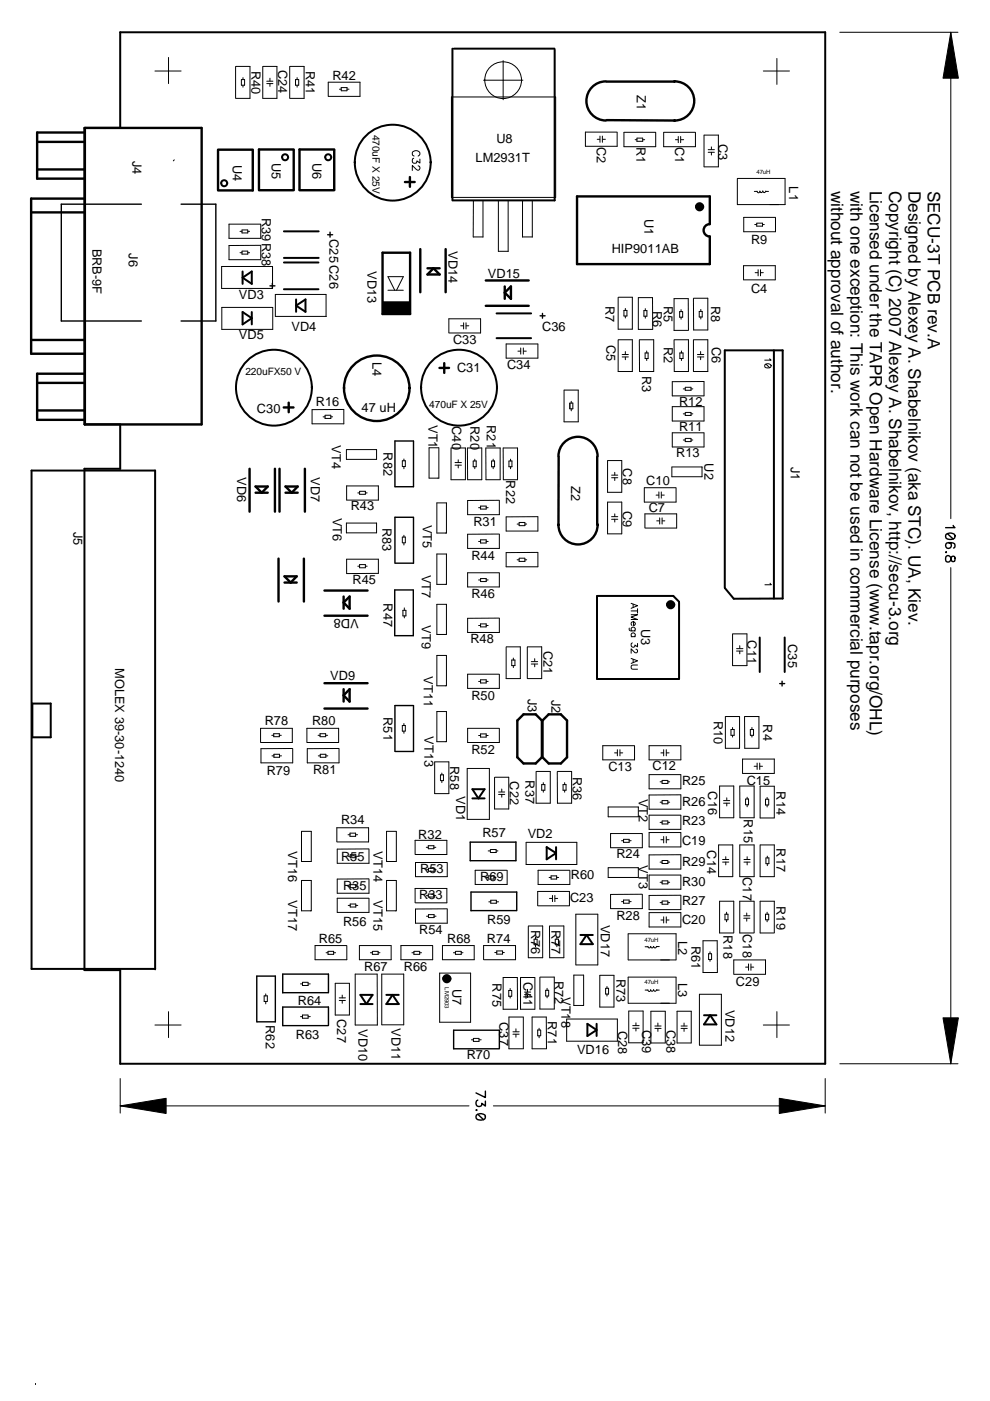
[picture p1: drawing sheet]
<svg xmlns="http://www.w3.org/2000/svg" width="210mm" height="297mm" viewBox="0 0 210 297" stroke-linecap="round" stroke-linejoin="round" font-family="sans-serif">
<g fill="none" stroke="#000" stroke-width=".21">
<path d="M32.9 15.1h5.5M35.7 12.2v5.5M50 14.1v6.7M50 14.1h3v6.8h-3M51.2 16.9h.7v1.2h-.7zM51.5 16.5v.4M51.5 18.1v.4M55.8 14.1h2.9v6.8h-3v-6.8M56.6 17.2h1.3M56.6 17.7h1.3M57.2 16.6v.6M57.2 17.8v.5"/>
<path d="M61.4 14.1v6.7M61.5 14.1h3v6.8h-3M62.7 16.9h.6v1.2h-.6zM63 16.5v.4M63 18.1v.4M69.6 17.4h6.7v3h-6.7zM72 18.9h.3M72.3 19.2v-.6h1.3v.6M72.4 19.2h1.1M73.6 18.9h.4M102.5 17h8.4M106.7 12.9v8.3"/>
<path d="M161.8 15.1h5.6M164.7 12.4v5.5M178.1 6.8h25M201.6 6.8v103.2M37 33.9l-.3 .2M87.7 33.6a.54 .54 0 0 0-.4 .6 .54 .54 0 0 0 .6 .4 .54 .54 0 0 0 .5-.5l.6 .5v-.9M87.8 33.1a.59 .59 0 0 1-.4-.7 .59 .59 0 0 1 .6-.5h.4a.59 .59 0 0 1 .6 .5 .59 .59 0 0 1-.4 .7M88.6 35.2l.3 .1 .1 .5-.4 .3-1.2-1v1M95.7 20.6h22.1v21.3h-22.1zM126.6 29.5h.6M127.2 28.9v1.3M127.7 28.9v1.3"/>
<path d="M127.8 29.5h.6M130.8 28h-6.7v3h6.8v-2.9M132.3 28.1v3h6.7v-3M132.3 28.1h6.7M134.7 29.6h.3M135 29.3v.7h1.3v-.7M135.1 29.3h1.1M136.3 29.6h.4M140.7 28.1v3h6.7v-3M140.7 28.1h6.7M143.2 29.6h.6M143.8 28.9v1.4"/>
<path d="M144.3 28.9v1.4M144.4 29.6h.5M149.3 28.6v6.8M149.3 28.6h3v6.8h-3M150.2 31.7h1.3M150.2 32.3h1.3M150.8 31.1v.6M150.8 32.3v.6M156.3 37.9v5.5h10.2v-5.5M156.3 37.8h10.2M48.6 47.5l6.7 .1v2.9h-6.7zM50.9 53.6h.4"/>
<path d="M50.9 49.1h.4M51.3 53.2v.7h1.2v-.7M51.3 48.8v.6h1.2v-.6M51.4 53.2h1.1M51.4 48.8h1.1M52.5 53.6h.4M52.5 49.1h.4M55.3 52l-6.7 .1v3h6.7v-3M100.4 50.2h2M100.4 42.5l-.1 7.8M102.4 42.6v7.7M105.7 42.5v10.8"/>
<path d="M105.7 53.3h2M107.7 42.6v10.7M110.8 42.5v7.8M110.8 50.2h2.1M112.9 42.6v7.7M159.9 40.6h.6M160 47.6h.4M160.1 57.8h.6M160.4 47.3v.6h1.3v-.6M160.5 47.3h1.1M160.5 40.5a.3 .3 0 0 0 .3 .4 .3 .3 0 0 0 .3-.4M160.7 57.2v1.3"/>
<path d="M161.1 40.5a.3 .3 0 0 0 .3 .3 .3 .3 0 0 0 .3-.3M161.2 57.2v1.3M161.3 57.8h.5M161.7 47.6h.4M161.8 40.5a.3 .3 0 0 0 .3 .3 .3 .3 0 0 0 .2-.3M162.4 40.6h.5M164.3 59.3h-6.7v-3h6.8v3M164.4 46.1h-6.7v3h6.7v-3M47 65.2h10.8v4.6h-10.8zM57.8 61.1v-4.6h-10.8v4.7h10.7M69.1 67v-4.6h-10.7v4.7h10.8M82.3 61.5h3.2"/>
<path d="M83.7 61.5l-1.4-2.8h3.2l-1.4 2.8M95.2 70.6v-3h6.7v3h-6.7M97.7 69.1h.6M98.3 68.4v1.4M98.8 68.4v1.4M98.8 69.1h.6M109.8 74.5h.6M110.4 73.8v1.3M111 73.8v1.3M111 74.5h.6M114 72.9h-6.7v3h6.7v-2.9M131.1 72h3v6.8h-3v-6.7"/>
<path d="M131.1 63h3v6.8h-3v-6.7M131.9 75.2h1.3M131.9 75.7h1.3M132.3 65.8h.6v1.2h-.6zM132.6 65.4v.4M132.6 67v.4M132.6 74.5v.6M132.6 75.7v.6M135.6 72h3v6.8h-3v-6.7M136.5 65.9h.7v1.1h-.7zM136.8 74.8h.6v1.2h-.6zM136.8 65.4v.5"/>
<path d="M136.8 67v.5M137.1 74.4v.4M137.1 76v.4M138.3 69.8h-3v-6.7h3l.1 6.7M143 72h3v6.8h-3l-.1-6.7M144.1 66.1h.6v1.2h-.6zM144.1 74.8h.7v1.2h-.7zM144.4 65.6v.5M144.4 67.3v.4M144.5 74.4v.4M144.5 76v.4M146 70l-.1-6.7h-3v6.7h3"/>
<path d="M147 72.1v6.7M147.1 72h3v6.8h-3M147.1 63.2h3v6.8h-3l-.1-6.7M147.9 75.2h1.3M147.9 75.7h1.3M148.3 66h.6v1.2h-.6zM148.5 74.5v.6M148.5 75.7v.6M148.6 65.6v.4M148.6 67.2v.4M162.2 77.3a.68 .68 0 0 1 .8-.2 .68 .68 0 0 1 .4 .7l-.5 .2a.55 .55 0 0 1-.8-.5zM162.4 77.2l.8 .8"/>
<path d="M163.2 76.1l.3 .3h-1.4M68.5 88.4h.4M68.9 88v.7h1.2v-.7h-1.1M70.1 88.4h.4M72.9 86.8l-6.7 .1v3h6.7v-3M73.4 95.3h6.4v2.1h-6.4v-2M85.3 97.7v1.2M85.3 97.7h.6v1.2M85.3 98.9h.6M85.6 97.3v.4M85.6 99v.4M91 94.9h2v6.5h-2z"/>
<path d="M95.6 95v6.7h3.1v-6.7h-3M96.5 98.1h1.3M96.5 98.6h1.3M97.2 97.5v.5M97.2 98.6v.6M99.1 95h3.1v6.7h-3.1zM100.3 97.7h.7v1.3h-.7v-1.2M100.7 97.4v.3M100.7 99v.4M103 95v6.7h3v-6.7h-3M104.2 97.7h.7v1.3h-.7v-1.2M104.6 97.4v.3"/>
<path d="M104.6 99v.4M106.7 95h3v6.7h-3zM107.9 97.7h.6v1.3h-.6v-1.2M108.2 97.4v.3M108.2 99v.4M119.6 82.7v6.7h3v-6.7h-3M120.8 85.5h.7v1.2h-.7v-1.2M121.1 85.1v.4M121.1 86.7v.4M128.8 97.6v6.8h3v-6.8h-2.9M142.5 99h6.3v2.1h-6.3v-2.1M142.5 86.2l6.8 .1v3h-6.8z"/>
<path d="M144.9 87.7h.4M144.9 82.5h.4M144.9 93.3h.4M145.3 87.4v.7h1.2v-.7M145.3 82.1v.6h1.2v-.6M145.3 92.9v.7h1.2v-.7M145.3 87.4h1.2M145.3 82.1h1.2M145.3 92.9h1.2M146.5 87.7h.4M146.5 82.5h.4M146.5 93.3h.4"/>
<path d="M149.3 80.9h-6.8v3h6.8v-3M149.3 91.8h-6.8v3h6.8v-3M73.4 110.9h6.4v2.1h-6.4zM73.5 103h6.7v3h-6.7zM75.9 104.5h.3M76.2 104.8v-.6h1.3v.6M76.3 104.8h1.1M77.5 104.5h.4M85.3 113.9v1.1M85.3 113.9h.6v1.1M85.3 115.1h.6M85.6 113.5v.4"/>
<path d="M85.6 115.1v.5M92.6 117.5h2.1v6.4h-2.1zM92.6 106.6h2.1v6.4h-2.1zM101.5 107.6h.4M101.5 114.8h.4M101.9 107.3h1.2v.6h-1.2zM101.9 114.5h1.2v.6h-1.2zM103.1 107.6h.4M103.1 114.8h.4M105.8 106.1h-6.7v3h6.8v-3M105.8 113.2l-6.7 .1v3h6.8v-3M107.3 109.6h6.7v3h-6.7z"/>
<path d="M107.3 117.2h6.7v3h-6.7zM109.6 111.1h.5M109.6 118.7h.5M111.3 110.8h-1.2v.6h1.2v-.6M111.3 118.3h-1.2v.7h1.2v-.7M111.3 111.1h.4M111.3 118.7h.4M128.8 106.5v6.7h3v-6.7h-2.9M129.7 100.7h1.3M129.7 101.3h1.3M129.7 109.5h1.3M129.7 110.1h1.3"/>
<path d="M130.3 100.1v.6M130.3 101.3v.6M130.3 109v.5M130.3 110.1v.6M136.6 103.4v3.1h6.7v-3.1M136.6 103.4h6.7M136.7 111.9v-2.9h6.8v3h-6.7M139.1 105h.6M139.2 110.4h.6M139.7 104.3v1.3M139.9 109.8v1.3M140.2 104.3v1.3"/>
<path d="M140.3 105h.5M140.4 109.8v1.3M140.4 110.4h.6M73.5 121.6v-3h6.7v3h-6.7M75.9 120h.3M76.2 120.4v-.7h1.3v.7M76.3 120.4h1.1M77.5 120h.4M85.4 129.4h.7v1.2h-.7zM85.7 128.9v.5M85.7 130.6v.4M92.6 128.1h2.1v6.4h-2.1z"/>
<path d="M92.6 139h2.1v6.4h-2.1zM101.5 123h.4M101.5 132.6h.4M101.9 122.7h1.2v.6h-1.2zM101.9 132.3h1.2v.6h-1.2zM103.1 123h.4M103.1 132.6h.4M105.8 121.4h-6.7v3h6.8v-2.9M105.8 131l-6.7 .1v3h6.8v-3M107.4 137.1h2.9v6.8h-3v-6.7M108.5 139.9h.7v1.2h-.7zM108.8 139.5v.4"/>
<path d="M111.8 137.2v6.7M111.8 137.1h3.1v6.8h-3.1M113.4 139.6v.6M133.4 133.2v.4l.3 .2h1M133.8 127.9l1.4 .5-1.4 .6M133.8 130.3h1.4l-1.4 .5 1.4 .5h-1.4M133.8 139.6l1.4 .5-1.4 .6M133.8 129.5h1.4M133.8 135h.9M134 133.8a.44 .44 0 0 1-.1-.7 .44 .44 0 0 1 .7 0 .44 .44 0 0 1-.1 .7M134 135a.44 .44 0 0 1-.1-.7 .44 .44 0 0 1 .7 0 .44 .44 0 0 1-.1 .7M134.1 136.3a.45 .45 0 0 0-.4 .5 .45 .45 0 0 0 .5 .4 .45 .45 0 0 0 .4-.4l.6 .3v-.7"/>
<path d="M134.2 128.1v.7M134.2 139.8v.6M134.3 131.8v.8a.42 .42 0 0 0 .3-.5 .42 .42 0 0 0-.6-.3 .42 .42 0 0 0-.1 .6l.1 .2M134.8 137.7l.4 .2v.3l-.3 .2h-.3l-.8-.8v.9M135.2 129.1v.9M155.4 134.4h3v6.7h-3.1v-6.7M156.2 137.5h1.3M156.2 138h1.3M156.8 136.9v.5M156.8 138.1v.5M163.3 123.6l.2 .4h-1.3M201.6 120.3v105.2"/>
<path d="M55.2 157.4v-3h6.8v3h-6.7M57.6 155.9h.4M58 155.6h1.2v.6h-1.2zM58.1 159.9h1.2v.7h-1.2zM59.2 155.9h.4M62 158.7h-6.7v3h6.8v-3M65.1 157.4v-3h6.7v3h-6.7M67.4 155.9h.5M67.9 155.6h1.1v.6h-1.1zM67.9 159.9h1.2v.7h-1.2zM69.1 155.9h.4M71.8 158.7h-6.6v3h6.7v-3"/>
<path d="M85.3 153.8h.6v1.2h-.6zM85.6 153.4v.4M85.6 155.1v.4M92.6 150.9h2.1v6.4h-2.1zM101.5 144.5h.4M101.5 155.9h.4M101.9 144.1h1.2v.7h-1.2zM101.9 155.6h1.2v.7h-1.2zM103.1 144.5h.4M103.1 155.9h.4M105.8 142.9h-6.7v3.1h6.8v-3M105.8 154.4h-6.7v3h6.8v-2.9"/>
<path d="M108.8 141.1v.4M112.6 140.3h1.4M112.6 140.8h1.4M113.4 140.8v.6M130.3 159.6h.6M130.9 158.9v1.4M131.4 158.9v1.4M131.5 159.6h.5M134.5 158.1h-6.7v3h6.7v-3M135.2 141h-1a.45 .45 0 0 0-.4 .4 .45 .45 0 0 0 .4 .5h1M140.1 159.6h.6M140.7 158.9v1.4"/>
<path d="M141.3 158.9v1.4M141.3 159.6h.6M144.4 158.1h-6.8v3h6.8v-3M153.8 151.9h3v6.8h-3zM155 154.7h.7v1.2h-.7M155 154.7v1.2M155.3 154.2v.5M155.3 155.9v.4M157.9 151.9v6.8h3v-6.8h-3M159.1 154.7h.7v1.2h-.7M159.1 154.7v1.2M159.4 154.2v.5"/>
<path d="M159.4 155.9v.4M57.7 160.3h.4M59.3 160.3h.4M63.9 176.3h2.1v6.4h-2.1zM67.5 160.3h.4M69.1 160.3h.4M71.4 178.5v-3h6.7v3h-6.6M73.8 177h.4M74.2 176.6h1.2v.7h-1.2zM75.4 177h.4M78.2 180h-6.7v3h6.7v-3M82 176.3h2v6.4h-2z"/>
<path d="M90.4 179.6h.4M90.8 179.3h1.2v.6h-1.2zM92 179.6h.4M92.2 161.5h3v6.8h-3zM93.4 164.3h.6v1.2h-.6v-1.2M93.7 163.9v.4M93.7 165.5v.4M103.7 162.9h-4.6v10.8h4.7v-10.8M104.9 164.8h3v6.7h-3v-6.7M105.7 167.9h1.3M105.7 168.4h1.3M106.4 167.3v.5"/>
<path d="M106.4 168.5v.5M111.5 178.6h10.8v4.7h-10.8v-4.7M113.7 163.6h3v6.7h-3v-6.7M114.9 166.4h.6v1.1h-.6zM115.2 165.9v.5M115.2 167.5v.5M118.2 163.6h3v6.7h-3v-6.7M119.4 166.4h.6v1.1h-.6zM119.7 165.9v.5M119.7 167.5v.5M128.9 171.1h6.4v2.1h-6.4zM131.8 178.3h.4"/>
<path d="M132.2 178h1.2v.6h-1.2zM133.4 178.3h.4M136.1 176.7h-6.6v3h6.7v-2.9M137.6 164.2h6.8v3h-6.8zM137.6 172.8l6.8 .1v2.9h-6.8zM140 165.8h.4M140 170.1h.4M140 174.4h.4M140.1 178h.6M140.4 165.5v.6h1.2v-.6M140.4 169.7v.7h1.2v-.7M140.4 174.1v.6h1.2v-.6"/>
<path d="M140.4 165.5h1.2M140.4 169.7h1.2M140.4 174.1h1.2M140.7 177.4v1.3M141.3 177.4v1.3M141.3 178h.6M141.6 165.8h.4M141.6 170.1h.4M141.6 174.4h.4M144.4 168.5l-6.8 .1v3h6.8v-3M144.4 176.5h-6.8v3.1h6.8v-3M152.4 179.1v6.8h3v-6.8h-3"/>
<path d="M152.6 166.7v6.7h3v-6.7h-3M153.4 170.3h1.3M153.4 169.7h1.3M154.1 169.1v.6M154.1 170.3v.6M156.8 166.7l.1 6.7h3v-6.7h-3M156.8 179.1v6.8M156.9 179.1h3v6.8h-3M157.4 163.9v-3h6.8v3M157.4 164h6.8M158.1 169.4v1.2M158.1 169.4h.6v1.2h-.6"/>
<path d="M158.4 169v.4M158.4 170.6v.5M159.9 162.5h.6M160.5 161.8v1.3M161.1 162.5h.6M161.1 161.8v1.3M161.2 179.1v6.8h3v-6.8h-3M162.6 169.1v.3M162.6 170.7v.4M163 169.5v1.1M163 169.4h-.7v1.3h.7M164.1 173.4h-2.9v-6.7h3v6.7"/>
<path d="M63.9 186.7h2.1v6.4h-2.1zM73.8 187.9h.5M73.8 181.6h.5M73.8 192h.5M74.3 187.6h1.1v.6h-1.1zM74.3 181.2h1.1v.6h-1.1zM74.3 191.7h1.1v.6h-1.1zM75.4 187.9h.5M75.4 181.6h.5M75.4 192h.5M78.2 186.3l-6.7 .1v3h6.7v-3M78.2 190.4h-6.7v3h6.7v-2.9"/>
<path d="M82 186.7h2v6.4h-2zM88 181.1v-2.9h6.7v3h-6.6M88 191.4v-3h6.7v3h-6.6M90.4 189.9h.4M90.4 184.4h.4M90.4 194.3h.4M90.8 189.6h1.2v.6h-1.2zM90.8 184.1h1.2v.6h-1.2zM90.8 193.9h1.2v.6h-1.2zM92 189.9h.4M92 184.4h.5M92 194.3h.5"/>
<path d="M94.8 182.9h-6.7v3h6.7v-3M94.8 192.7h-6.7v3h6.7v-3M103.1 186h.4M103.5 185.7v.7M103.5 180.4h.4M103.5 185.7h1.2v.7h-1.2M103.6 191.2h.5M104 180.1v.6M104 180.1h1.2M104.1 190.9h1.1v.6h-1.1zM104.7 186h.5M105.2 180.1v.6h-1.2"/>
<path d="M105.2 180.4h.4M105.3 191.2h.4M107.5 184.5h-6.7v3h6.7v-2.9M112.1 196.3h3v6.8h-3.1v-6.7M113.2 199.1h.7v1.2h-.7zM113.5 198.7v.4M114 192v-3h6.7v3M114 192.1h6.7M116.4 186h.4M116.5 190.5h.6M116.5 196.3h3v6.8h-3v-6.7M116.8 185.7h1.2v.7h-1.2z"/>
<path d="M117.1 189.9v1.3M117.6 189.9v1.3M117.7 190.5h.5M117.7 199.1h.7v1.2h-.7zM118 186h.4M118.1 198.7v.4M120.8 184.5h-6.7v3h6.7v-2.9M128.9 184h6.4v2h-6.4zM131.8 191.2h.4M132.2 190.8h1.2v.7h-1.2zM133.2 198h10.1v5.5M133.2 198v5.5h10.1"/>
<path d="M133.4 191.2h.4M136.1 189.6h-6.6v3h6.7v-3M137.6 193.5v3h6.8v-3M137.6 193.5h6.8M140 182.8h.4M140 187.1h.4M140 191.4h.4M140.1 195.1h.6M140.4 182.4v.7h1.2v-.7M140.4 186.8v.6h1.2v-.6M140.4 191v.7h1.2v-.7M140.4 182.4h1.2"/>
<path d="M140.4 186.8h1.2M140.4 191h1.2M140.7 194.4v1.3M141.3 194.4v1.3M141.3 195.1h.6M141.6 182.8h.4M141.6 187.1h.4M141.6 191.4h.4M144.4 181.2l-6.8 .1v3h6.8v-3M144.4 185.5h-6.8v3h6.8v-2.9M144.4 189.8l-6.8 .1v3h6.8v-3M153.2 182.2h1.3"/>
<path d="M153.2 182.8h1.3M153.7 193.8h.6v1.2h-.6zM153.9 181.6v.6M153.9 182.8v.6M154.1 193.4v.4M154.1 195v.4M155.6 197.8v-6.7h-3v6.7h2.9M157.7 194.7h1.3M157.7 194.2h1.3M157.7 182.2h1.3M157.7 182.8h1.3M158.3 193.6v.5"/>
<path d="M158.3 194.8v.5M158.4 181.6v.6M158.4 182.8v.6M159.9 191.1h-3.1v6.7h3.1M159.9 191.1v6.7M162.3 193.8h.7v1.2h-.7zM162.4 183.1v-1.2h.6v1.2h-.6M162.6 193.4v.4M162.6 195v.4M162.7 181.5v.4M162.7 183.1v.4M164.2 197.8v-6.7h-3v6.7h2.9"/>
<path d="M32.7 205.4h.2v.2M32.9 217.3h5.5M35.7 214.5v5.5M56.3 210.7v.4M56.3 212.4v.4M56.7 212.3v-1.2h-.7v1.2h.7M63.7 215.5h.4M63.7 208.6h.4M64.1 215.2h1.2v.7h-1.2zM64.1 208.3h1.2v.6h-1.2zM65.4 215.5h.4M65.4 208.6h.4"/>
<path d="M69.1 202h.4M69.6 201.7h1.1v.6h-1.1zM70.7 202h.5M71.9 212.1h1.3M71.9 211.6h1.3M72.6 211v.6M72.6 212.2v.5M73.5 200.5h-6.7v3h6.7v-3M74 215.2h-2.9v-6.7h3v6.7M75.3 206.5h4.7v10.8h-4.7zM78.5 202h.5M79 201.7v.6h1.2v-.6"/>
<path d="M79 201.7h1.1M80.2 202h.4M80.9 217.3v-10.8h4.7v10.8h-4.6M82.9 200.5h-6.7v3h6.7v-3M87.3 202h.5M88.9 201.7h-1.1v.6h1.2v-.6M89 202h.4M91.7 200.5h-6.7v3h6.7v-3M93.2 206.3h6.6v10.4h-6.6zM96.1 202h.5M96.6 201.7v.6h1.2v-.6M96.6 201.7h1.1"/>
<path d="M97.8 202h.4M100.5 200.5h-6.7v3h6.7v-3M102.5 203.4v-2.9h6.8v3h-6.7M104.9 202h.4M106.5 201.6h-1.2v.7h1.2M106.6 201.6v.7M106.6 202h.3M108.2 209.6v.4M108.2 211.2v.4M108.5 210v1.2M108.5 210h-.6v1.2h.6M108.8 219.3h1.3"/>
<path d="M108.8 218.8h1.3M109.4 218.1v.6M109.4 219.3v.6M109.7 214h-3v-6.8h3v6.8M110.9 215.6h-3v6.8h3M111 215.6v6.8M111.2 210.9h1.3M111.2 210.3h1.3M111.8 209.7v.6M111.8 210.9v.6M113.4 207.2h-3v6.8h3M113.4 207.2v6.8"/>
<path d="M113.5 200.3v.4M114.3 218v.4M114.3 219.6v.4M114.5 207.2h3v6.7h-3v-6.7M114.6 218.4v1.2M114.6 218.4h-.6v1.2h.6M115.7 211.1v-1.1h.6v1.1M115.7 211.2h.6M116 209.5v.5M116 211.2v.4M118.1 200.3v.4M120.1 216.1h10.8v4.7h-10.8v-4.7"/>
<path d="M121.7 206.7h2v6.5h-2zM122.1 204.6v-10.8h4.6v10.8h-4.6M127.2 206.8v6.7h3v-6.7h-3M128.4 209.6v1.1M128.4 209.5h.6v1.3h-.6M128.7 209.2v.3M128.7 210.8v.4M133.2 207.2v5.5h10.1M133.2 207.2h10.1M133.3 214.4v6.7h3.1v-6.7h-3.1M134.2 217.5h1.3M134.2 218h1.3"/>
<path d="M134.8 216.9v.5M134.8 218v.6M136.8 200.7h.6M136.8 209.9h.6M137.4 200.6a.3 .3 0 0 0 .3 .4 .3 .3 0 0 0 .3-.4 .3 .3 0 0 0 .3 .4 .3 .3 0 0 0 .3-.4M138.6 209.8a.3 .3 0 0 1-.3 .4 .3 .3 0 0 1-.3-.4 .3 .3 0 0 1-.3 .4 .3 .3 0 0 1-.3-.3M138.6 200.6a.3 .3 0 0 0 .3 .4 .3 .3 0 0 0 .3-.4M138.6 209.8a.3 .3 0 0 0 .3 .4 .3 .3 0 0 0 .3-.4M138.9 218h1.3M138.9 217.5h1.3M139.2 200.7h.6M139.2 209.9h.6"/>
<path d="M139.5 216.9v.6M139.5 218.1v.6M141 214.4h-3v6.7h3M141.1 214.4v6.7M143.3 207.2v5.5M144.4 218h1.3M144.4 217.5h1.3M145 216.9v.6M145 218.1v.6M148.3 210.8h4.7v10.8h-4.7zM150.5 201.8v.4M150.5 203.4v.4"/>
<path d="M150.9 202.3v1.1M150.9 202.2h-.7v1.2h.7M152.1 206.2h-3v-6.7h3v6.7M155.6 206.5v-3h6.7v3M155.6 206.6h6.7M158.1 205h.5M158.7 204.4v1.3M159.2 204.4v1.3M159.3 205h.5M161.8 217.3h5.6M164.7 214.5v5.5M25.5 234.5h73.9"/>
<path d="M25.5 228.7v7.3M99.9 220.5h.5M101.5 220.2h-1.1v.6h1.2v-.6M101.6 220.5h.4M104.6 234.5h70.4M115.8 222.4h-3v-6.8h3l.1 6.8M146.5 221.1h-2.9v-6.7h3v6.7M175 228.7v7.3M178.1 225.5h25"/>
<circle cx="106.7" cy="17" r="3.9"/>
</g>
<g fill="none" stroke="#000" stroke-width=".42">
<path d="M25.5 6.8h149.5v218.7h-149.5v-19.8h-7.6v-106.3h7.6v-9.4h-7.6v-62.9h7.6zM95.9 10.3v32.2M96.2 10.3h21.4M117.6 10.5v32h-21.5M51.4 58.9l2-1.3v2.6zM51.4 57.6v2.6M60.2 55.7h7.3M60.2 49.1h7.4M60.2 54.7h7.4M51.4 66.2l2 1.3-2 1.3zM53.4 66.2v2.6M60.2 61.3h7.3"/>
<path d="M62.8 64.8l2-1.3v2.6zM62.8 63.5v2.6M105.3 66.4h7.3M105.3 71.7h7.3M164.1 74.3v52.6M6.7 99.8h26.2v105.6h-26.2zM126.6 126.4v17.5M126.7 126.4h16l1.3 1.2M144 127.7v16.2M153.7 124.7v-50.4h12.2v52.6h-10.3l-1.9-2.2M161.1 135.2v7.3M166.4 135.2v7.3"/>
<path d="M6.9 149.2h3.9v7.1h-3.9zM126.6 144h17.4M100.2 167.3h2.5l-1.3 2zM100.2 169.3h2.5M115.9 179.6l2 1.3-2 1.3zM117.9 179.6v2.6M123.1 198.2h2.6M124.4 198.2l1.3 2h-2.6zM76.4 210.9h2.6l-1.3 2zM76.4 212.9h2.6M81.9 210.9h2.6M83.2 210.9l1.3 2h-2.6z"/>
<path d="M124.5 217.1l2 1.3-2 1.3zM126.5 217.1v2.6M149.3 215.3h2.6M150.6 215.3l1.3 1.9h-2.6z"/>
<circle cx="47.5" cy="38.8" r=".64"/>
<circle cx="60.4" cy="33.3" r=".64"/>
<circle cx="69.6" cy="33.3" r=".64"/>
<circle cx="83.3" cy="34.5" r="8"/>
<circle cx="58.1" cy="82.2" r="8"/>
<circle cx="97.3" cy="82.2" r="8"/>
</g>
<g fill="#000" stroke="#000" stroke-width=".21">
<path d="M201.6 6.8l1.6 9.8h-3.3z" fill-rule="evenodd"/>
<path d="M81.1 64h5.9v2.6h-5.9z" fill-rule="evenodd"/>
<path d="M25.5 234.5l9.7-1.6v3.2z" fill-rule="evenodd"/>
<path d="M165.2 232.9l9.8 1.6-9.8 1.6z" fill-rule="evenodd"/>
<path d="M199.9 215.8h3.3l-1.6 9.7z" fill-rule="evenodd"/>
</g>
<g fill="none" stroke="#000" stroke-width=".3">
<path d="M30 43.3h-17v24.8h17M38.4 43.3h7.4v24.8h-7.4M69.5 49.8h1M70 49.2v1.1M57.2 60.6h1.1M57.7 60.1v1M114.5 67h1.1M115 66.4v1.1M87.7 93.5h-4v9.7M87.7 93.5v9.7h-3.9M87.7 109.7h-4v9.7M87.7 109.7v9.7h-3.9"/>
<path d="M200.5 117.1h.2zM200.6 113.3a1.52 1.52 0 0 1 1.8 0 .69 .69 0 0 1-.3 1 1.66 1.66 0 0 1-1.5-.2zM200.6 118a.6 .6 0 0 1 .6-.2 .6 .6 0 0 1 .4 .6l.1 .4a.42 .42 0 0 0 .7 .2 .66 .66 0 0 0-.4-1.1l-.3 .3a.73 .73 0 0 1-.3 .8 .73 .73 0 0 1-.8 0zM200.9 113.1l1.2 1.2M201.1 115a.62 .62 0 0 1 .5 .9 .62 .62 0 0 1-.9 .2 .62 .62 0 0 1 0-1 2.05 2.05 0 0 1 1.7 .2 .62 .62 0 0 1-.2 .9M202.1 111.4l.4 .5h-2M87.6 125.1h-3.9v9.7h3.9v-9.7M87.7 149.6h-4v9.7M87.7 149.6v9.7h-3.9M165.3 144.9h1.1M165.8 144.4v1M99.7 178.5h9.7v4h-9.7z"/>
<path d="M99.9 193.1h9.6M109.6 193.1v-4h-9.7v4M54.4 216.6v-9.6h4v9.6h-3.9M69.6 210.5h-9.7v-4h9.7v4M69.6 217.4v-3.9h-9.7v4h9.7M100.9 235.4h.2zM101 236.4a1.52 1.52 0 0 1 1.8 0 .69 .69 0 0 1-.3 1 1.66 1.66 0 0 1-1.5-.2zM101.3 233.2a.69 .69 0 0 0-.3 1.1 .69 .69 0 0 0 1.2-.1v-.3l.7 .6v-1M101.3 236.2l1.2 1.2M102.9 231.3v1.4l-2-1M105.9 222.3v-3.9h-9.7v4h9.6"/>
</g>
<g fill="none" stroke="#000" stroke-width=".51">
<path d="M128.4 17.3a4.1 4.1 0 0 0-4.1 4.1 4.1 4.1 0 0 0 4.1 4.2M128.6 17.3h14.3M143 17.3a4.1 4.1 0 0 1 4.2 4.1 4.1 4.1 0 0 1-4.2 4.2M7.9 30.1h10.1M7.9 35.9h10.1M18 28.1h-10.1v9.8h10.1M42.7 27.1h-24.7v62.9h24.7M42.8 27.1v62.9M46.2 31.7h7.4M46.2 31.9v8.3M53.6 31.9v8.5h-7.4M62.3 31.7h-7.4v8.5"/>
<path d="M62.3 31.8v8.4M70.9 31.7h-7.4v8.5M70.9 31.8v8.4M85.9 38.6h2M86.9 37.5v2.1M128.6 25.5l14.4 .1M6.6 45h11.4M18 42.1h-11.4v32.9h11.4M54.9 40.3h7.4M63.5 40.3h7.4M81.1 53.6h5.9v13h-5.9zM89.1 52.8v9.2"/>
<path d="M90.6 56.9h2.6M91.9 56.9l1.3 1.3h-2.6zM94.5 52.8v9.2M103 59.5h9.1M150.5 47.5a1.31 1.31 0 0 0-1.3 1.3 1.31 1.31 0 0 0 1.3 1.4M150.5 47.5v-5.9h-28.2v14.4h28.2v-5.9M6.6 72.1h11.4M18 79.2h-10.1v9.8h10.1M93.2 78h2M94.2 77v2.1M103 64.8h9.1M107 60.7v2.7"/>
<path d="M108.3 60.7v2.7l-1.3-1.4zM7.9 81.2h10.1M7.9 87h10.1M52.9 99.4v9.1M58.3 99.4v9.1M59.3 99.4v9.1M60.2 86.4h2M61.2 85.4v2M64.6 99.4v9.1M118.4 96.7a4.1 4.1 0 0 1 4.2-4.1 4.1 4.1 0 0 1 4.1 4.1M118.4 96.8v14.4a4.1 4.1 0 0 0 4.2 4.2 4.1 4.1 0 0 0 4.1-4.2M126.6 96.8v14.4"/>
<path d="M54.2 103.2h2.6l-1.3 1.3zM54.2 104.5h2.6M59.1 118.4v9.1M60.5 103.2h2.6l-1.3 1.3zM60.5 104.5h2.6M64.4 118.4v9.1M60.3 122.2h2.6l-1.3 1.3zM60.3 123.5h2.6M68.8 130.5h9.1M68.8 125.2h9.1M72.9 126.5v2.6M74.1 126.5v2.6l-1.2-1.4z"/>
<path d="M68.8 150.2h9.1M68.8 144.9h9.1M72.9 146.1v2.6M74.1 146.1v2.6l-1.2-1.3zM111 151.5h2.6l1.3 1.3v7.8l-1.3 1.3h-2.6l-1.3-1.3v-7.8zM115 152.8l1.3-1.3h2.6l1.3 1.3v7.8l-1.3 1.3h-2.6l-1.3-1.3z"/>
<circle cx="79.9" cy="82.3" r="6.9"/>
</g>
<g fill="none" stroke="#000" stroke-width="1">
<circle cx="148.3" cy="43.8" r=".47"/>
<circle cx="142.2" cy="128.2" r=".47"/>
<circle cx="94.7" cy="207.5" r=".47"/>
</g>
<path d="M7.5 293.3v.3z" fill="#00f"/>
<g font-size="3.6">
<text x="176.2" y="40.4" transform="rotate(90 176.2 40.4)">without approval of author.</text>
<text x="180.3" y="40.4" transform="rotate(90 180.3 40.4)">with one exception: This work can not be used in commercial purposes</text>
<text x="184.4" y="40.4" transform="rotate(90 184.4 40.4)">Licensed under the TAPR Open Hardware License (www.tapr.org/OHL)</text>
<text x="188.5" y="40.4" transform="rotate(90 188.5 40.4)">Copyright (C) 2007 Alexey A. Shabelnikov, http://secu-3.org</text>
<text x="192.6" y="40.4" transform="rotate(90 192.6 40.4)">Designed by Alexey A. Shabelnikov (aka STC). UA, Kiev.</text>
<text x="196.7" y="40.4" transform="rotate(90 196.7 40.4)">SECU-3T PCB rev.A</text>
</g>
<g font-size="2.7">
<text x="53.3" y="15" transform="rotate(90 53.3 15)">R40</text>
<text x="59" y="14.8" transform="rotate(90 59 14.8)">C24</text>
<text x="64.8" y="15" transform="rotate(90 64.8 15)">R41</text>
<text x="70.5" y="17">R42</text>
<text x="135" y="20.1" transform="rotate(90 135 20.1)">Z1</text>
<text x="28.1" y="34.1" transform="rotate(90 28.1 34.1)">J4</text>
<text x="49.4" y="34.9" transform="rotate(90 49.4 34.9)">U4</text>
<text x="57.6" y="34.5" transform="rotate(90 57.6 34.5)">U5</text>
<text x="66.3" y="34.5" transform="rotate(90 66.3 34.5)">U6</text>
<text x="100.8" y="34.3">LM2931T</text>
<text x="105.2" y="30.3">U8</text>
<text x="126.6" y="31.1" transform="rotate(90 126.6 31.1)">C2</text>
<text x="135" y="31.1" transform="rotate(90 135 31.1)">R1</text>
<text x="143.2" y="31.1" transform="rotate(90 143.2 31.1)">C1</text>
<text x="152.4" y="30.5" transform="rotate(90 152.4 30.5)">C3</text>
<text x="167.3" y="39.5" transform="rotate(90 167.3 39.5)">L1</text>
<text x="55.5" y="46.1" transform="rotate(90 55.5 46.1)">R39R38</text>
<text x="136.7" y="46.4" transform="rotate(90 136.7 46.4)">U1</text>
<text x="19.6" y="52.7" transform="rotate(90 19.6 52.7)">BRB-9F</text>
<text x="27.3" y="53.7" transform="rotate(90 27.3 53.7)">J6</text>
<text x="69.8" y="50.7" transform="rotate(90 69.8 50.7)">C25 C26</text>
<text x="95.1" y="53.2" transform="rotate(90 95.1 53.2)">VD14</text>
<text x="129.7" y="53.5">HIP9011AB</text>
<text x="159.3" y="51.7">R9</text>
<text x="77.9" y="57.5" transform="rotate(90 77.9 57.5)">VD13</text>
<text x="103.5" y="58.9">VD15</text>
<text x="50.7" y="63.4">VD3</text>
<text x="128.4" y="64.9" transform="rotate(90 128.4 64.9)">R7</text>
<text x="138.4" y="65.9" transform="rotate(90 138.4 65.9)">R6</text>
<text x="140.7" y="64.9" transform="rotate(90 140.7 64.9)">R5</text>
<text x="150.7" y="64.9" transform="rotate(90 150.7 64.9)">R8</text>
<text x="159.3" y="62.1">C4</text>
<text x="50.7" y="72">VD5</text>
<text x="61.8" y="70.1">VD4</text>
<text x="115" y="70.1">C36</text>
<text x="79" y="76.7" transform="rotate(90 79 76.7)">L4</text>
<text x="96.1" y="73">C33</text>
<text x="128.6" y="73.1" transform="rotate(90 128.6 73.1)">C5</text>
<text x="140.7" y="73.5" transform="rotate(90 140.7 73.5)">R2</text>
<text x="150.9" y="73.5" transform="rotate(90 150.9 73.5)">C6</text>
<text x="96.9" y="78.9">C31</text>
<text x="107.5" y="78.3">C34</text>
<text x="136.2" y="79.6" transform="rotate(90 136.2 79.6)">R3</text>
<text x="54.5" y="87.5">C30</text>
<text x="67" y="86.1">R16</text>
<text x="76.7" y="87.3">47 uH</text>
<text x="144" y="86.1">R12</text>
<text x="70.4" y="94.4" transform="rotate(90 70.4 94.4)">VT4</text>
<text x="81.3" y="95.9" transform="rotate(90 81.3 95.9)">R82</text>
<text x="90.8" y="90.1" transform="rotate(90 90.8 90.1)">VT1</text>
<text x="95.8" y="90.3" transform="rotate(90 95.8 90.3)">C40</text>
<text x="99.7" y="90.3" transform="rotate(90 99.7 90.3)">R20</text>
<text x="103.2" y="90.1" transform="rotate(90 103.2 90.1)">R21</text>
<text x="144" y="91.4">R11</text>
<text x="50.3" y="101.2" transform="rotate(90 50.3 101.2)">VD6</text>
<text x="65.9" y="101.2" transform="rotate(90 65.9 101.2)">VD7</text>
<text x="107.3" y="101.8" transform="rotate(90 107.3 101.8)">R22</text>
<text x="132.1" y="99.3" transform="rotate(90 132.1 99.3)">C8</text>
<text x="143.4" y="96.9">R13</text>
<text x="149.4" y="98.2" transform="rotate(90 149.4 98.2)">U2</text>
<text x="167.6" y="99" transform="rotate(90 167.6 99)">J1</text>
<text x="121.1" y="103" transform="rotate(90 121.1 103)">Z2</text>
<text x="137" y="102.9">C10</text>
<text x="15.6" y="112.7" transform="rotate(90 15.6 112.7)">J5</text>
<text x="70.6" y="109.8" transform="rotate(90 70.6 109.8)">VT6</text>
<text x="74.4" y="108.2">R43</text>
<text x="81.1" y="111.9" transform="rotate(90 81.1 111.9)">R83</text>
<text x="89.6" y="111.2" transform="rotate(90 89.6 111.2)">VT5</text>
<text x="100.4" y="111.4">R31</text>
<text x="132.1" y="108.3" transform="rotate(90 132.1 108.3)">C9</text>
<text x="137.5" y="108.6">C7</text>
<text x="99.9" y="118.6">R44</text>
<text x="74.8" y="123.8">R45</text>
<text x="89.4" y="121.9" transform="rotate(90 89.4 121.9)">VT7</text>
<text x="76.1" y="131.3" transform="rotate(-180 76.1 131.3)">VD8</text>
<text x="81.3" y="127.9" transform="rotate(90 81.3 127.9)">R47</text>
<text x="99.9" y="126.8">R46</text>
<text x="89.4" y="132.5" transform="rotate(90 89.4 132.5)">VT9</text>
<text x="99.7" y="136.4">R48</text>
<text x="115.2" y="138" transform="rotate(90 115.2 138)">C21</text>
<text x="136" y="133.4" transform="rotate(90 136 133.4)">U3</text>
<text x="158.5" y="135.8" transform="rotate(90 158.5 135.8)">C11</text>
<text x="167.1" y="136.6" transform="rotate(90 167.1 136.6)">C35</text>
<text x="24.4" y="141.6" transform="rotate(90 24.4 141.6)">MOLEX 39-30-1240</text>
<text x="89.8" y="143.4" transform="rotate(90 89.8 143.4)">VT11</text>
<text x="70" y="144.3">VD9</text>
<text x="99.9" y="148.3">R50</text>
<text x="111.9" y="148.2" transform="rotate(90 111.9 148.2)">J3</text>
<text x="116.9" y="148.3" transform="rotate(90 116.9 148.3)">J2</text>
<text x="56.1" y="153.7">R78</text>
<text x="66.2" y="153.7">R80</text>
<text x="81.3" y="152" transform="rotate(90 81.3 152)">R51</text>
<text x="151.3" y="152.8" transform="rotate(90 151.3 152.8)">R10</text>
<text x="161.8" y="153.5" transform="rotate(90 161.8 153.5)">R4</text>
<text x="90" y="156.1" transform="rotate(90 90 156.1)">VT13</text>
<text x="99.9" y="159.8">R52</text>
<text x="56.6" y="164.3">R79</text>
<text x="66.4" y="164.1">R81</text>
<text x="95.5" y="162.4" transform="rotate(90 95.5 162.4)">R58</text>
<text x="108.1" y="165.7" transform="rotate(90 108.1 165.7)">C22</text>
<text x="111.4" y="165.5" transform="rotate(90 111.4 165.5)">R37</text>
<text x="121.5" y="164.7" transform="rotate(90 121.5 164.7)">R36</text>
<text x="129" y="163.4">C13</text>
<text x="138.3" y="163.2">C12</text>
<text x="144.6" y="166.5">R25</text>
<text x="150.1" y="167.8" transform="rotate(90 150.1 167.8)">C16</text>
<text x="158.3" y="166.4">C15</text>
<text x="164.6" y="167.8" transform="rotate(90 164.6 167.8)">R14</text>
<text x="96.7" y="168.8" transform="rotate(90 96.7 168.8)">VD1</text>
<text x="135.5" y="169.4" transform="rotate(90 135.5 169.4)">VT2</text>
<text x="144.6" y="170.8">R26</text>
<text x="157.7" y="173.7" transform="rotate(90 157.7 173.7)">R15</text>
<text x="72.3" y="174.7">R34</text>
<text x="88.7" y="177.8">R32</text>
<text x="102.3" y="177.4">R57</text>
<text x="111.9" y="177.6">VD2</text>
<text x="144.6" y="179.2">C19</text>
<text x="144.6" y="174.9">R23</text>
<text x="164.6" y="179.8" transform="rotate(90 164.6 179.8)">R17</text>
<text x="61.1" y="180.5" transform="rotate(90 61.1 180.5)">VT16</text>
<text x="72.3" y="182.5">R55</text>
<text x="79.2" y="180.5" transform="rotate(90 79.2 180.5)">VT14</text>
<text x="89.1" y="185.2">R53</text>
<text x="130.7" y="181.9">R24</text>
<text x="135.5" y="183.5" transform="rotate(90 135.5 183.5)">VT3</text>
<text x="144.6" y="183.5">R29</text>
<text x="149.9" y="180.2" transform="rotate(90 149.9 180.2)">C14</text>
<text x="157.5" y="186" transform="rotate(90 157.5 186)">C17</text>
<text x="61.1" y="190.9" transform="rotate(90 61.1 190.9)">VT17</text>
<text x="72.7" y="188.7">R35</text>
<text x="79.2" y="190.9" transform="rotate(90 79.2 190.9)">VT15</text>
<text x="88.9" y="190.7">R33</text>
<text x="101.8" y="186.8">R69</text>
<text x="120.9" y="191.3">C23</text>
<text x="121" y="186.4">R60</text>
<text x="144.6" y="187.8">R30</text>
<text x="144.6" y="191.9">R27</text>
<text x="72.7" y="196.2">R56</text>
<text x="103.3" y="195.8">R59</text>
<text x="112.6" y="197.2" transform="rotate(90 112.6 197.2)">R76</text>
<text x="116.9" y="197.2" transform="rotate(90 116.9 197.2)">R77</text>
<text x="127.4" y="196" transform="rotate(90 127.4 196)">VD17</text>
<text x="130.7" y="195">R28</text>
<text x="144.6" y="195.8">C20</text>
<text x="164.6" y="192.1" transform="rotate(90 164.6 192.1)">R19</text>
<text x="67.6" y="199.9">R65</text>
<text x="88.9" y="198.1">R54</text>
<text x="94.8" y="199.9">R68</text>
<text x="103.3" y="199.9">R74</text>
<text x="143.8" y="199.5" transform="rotate(90 143.8 199.5)">L2</text>
<text x="146.6" y="200.5" transform="rotate(90 146.6 200.5)">R61</text>
<text x="153.4" y="198.2" transform="rotate(90 153.4 198.2)">R18</text>
<text x="157.5" y="198" transform="rotate(90 157.5 198)">C18</text>
<text x="77.2" y="205.9">R67</text>
<text x="85.6" y="205.9">R66</text>
<text x="96" y="209.6" transform="rotate(90 96 209.6)">U7</text>
<text x="104.4" y="208.5" transform="rotate(90 104.4 208.5)">R75</text>
<text x="111" y="208.3" transform="rotate(90 111 208.3)">C41</text>
<text x="117.6" y="207.9" transform="rotate(90 117.6 207.9)">R72</text>
<text x="130.7" y="207.5" transform="rotate(90 130.7 207.5)">R73</text>
<text x="143.8" y="208.4" transform="rotate(90 143.8 208.4)">L3</text>
<text x="156" y="209.1">C29</text>
<text x="63.2" y="213">R64</text>
<text x="119.1" y="211.4" transform="rotate(90 119.1 211.4)">VT18</text>
<text x="153.8" y="214.1" transform="rotate(90 153.8 214.1)">VD12</text>
<text x="56.3" y="217.3" transform="rotate(90 56.3 217.3)">R62</text>
<text x="62.7" y="220.2">R63</text>
<text x="71.5" y="216.1" transform="rotate(90 71.5 216.1)">C27</text>
<text x="76" y="218.2" transform="rotate(90 76 218.2)">VD10</text>
<text x="83" y="218" transform="rotate(90 83 218)">VD11</text>
<text x="105.9" y="216.7" transform="rotate(90 105.9 216.7)">C37</text>
<text x="116.1" y="216.5" transform="rotate(90 116.1 216.5)">R71</text>
<text x="131.1" y="218.5" transform="rotate(90 131.1 218.5)">C28</text>
<text x="136.2" y="218.3" transform="rotate(90 136.2 218.3)">C39</text>
<text x="141.3" y="218.3" transform="rotate(90 141.3 218.3)">C38</text>
<text x="99" y="224.5">R70</text>
<text x="122.3" y="223.5">VD16</text>
</g>
<g font-size="2.2">
<text x="79" y="28.6" transform="rotate(90 79 28.6)">470uF X 25V</text>
<text x="52" y="79.4">220uFX50 V</text>
<text x="91" y="86.6">470uF X 25V</text>
</g>
<g font-size="1.3">
<text x="160.4" y="36.9">47uH</text>
<text x="136.7" y="199.6">47uH</text>
<text x="94.3" y="209.4" transform="rotate(90 94.3 209.4)">LM2903</text>
<text x="136.7" y="208.6">47uH</text>
</g>
</svg>
